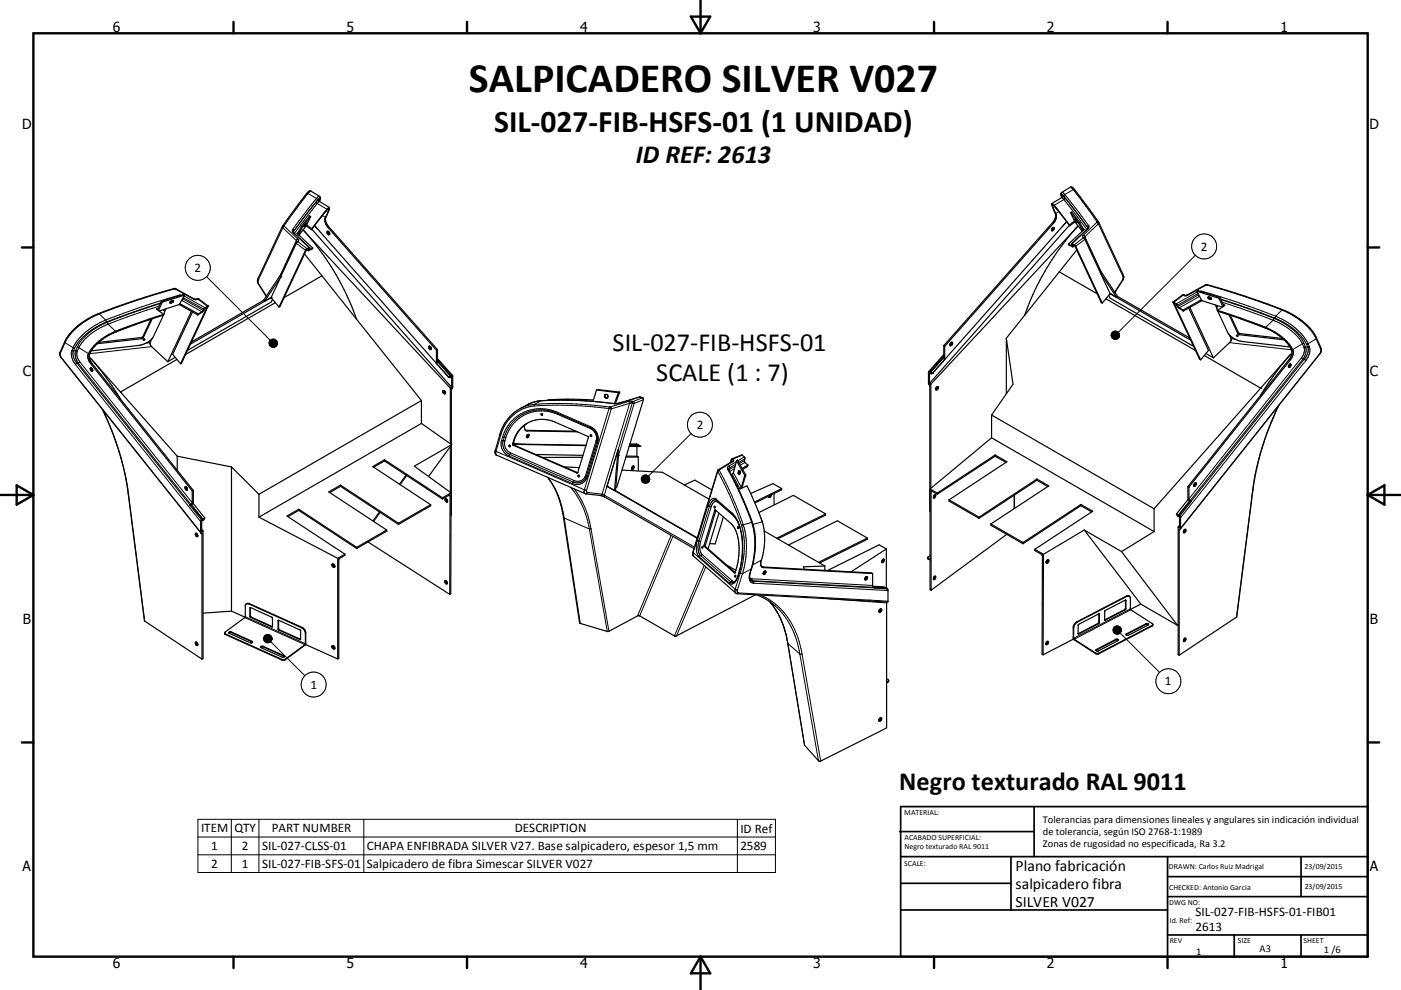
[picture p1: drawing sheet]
<svg xmlns="http://www.w3.org/2000/svg" width="420mm" height="297mm" viewBox="0 0 420 297" stroke-linecap="round" stroke-linejoin="round" font-family="sans-serif">
<g fill="none" stroke="#000" stroke-width=".36">
<path d="M318.3 59.2l-.1-.2a1 1 0 0 1 .1-1.3l3-1.6a24.8 24.8 0 0 1 4.7 5.9l3.4 4.7 7.5 16.1-.1 .9-2.5 4M318.4 59.1l-3 2M318.5 59l-.1 .1M88 69.4l.2 .6 4.6 4.3M89 72.4l-4.7 9.8-.1 .9M89.3 70.1l-.2-.1 .5 .5M89.4 70.1h-.1M89.6 70.5l4.2 3.9M90.4 67.9l-1 2.2M90.4 67.9l.2 .3M90.6 68.2l-1 2.3M91.1 68h.1"/>
<path d="M91.2 67.9v.1M91.3 76.2l5.2 6.6M91.7 67.2l-.5 .8M91.7 67.1l-.6 .9M91.7 67.1h.1M91.7 67.1v.1M91.7 67v.1M91.7 67h.1M91.8 67l-.1 .1M91.8 67.8l-2.2 2.7M91.8 67.8l1.6 1.1M91.9 67.5l-.1 .3"/>
<path d="M91.9 67.5l1.6 1.1M92 74.8l.4 .4M92.4 75.2l.1-.6-.6 .3-7.9 17-.3 .2M92.7 74.9h.1M92.8 74.3l-1.2 .7-7.9 17.1M92.8 74.3h.1M92.8 74.3l-.1 .6M93.1 65l-.3-.3-2.4 3.2M93.1 65l-1.2 2.5M93.1 65l-2.5 3.2M93.5 68.6l-.1 .3M93.5 68.8l41.9 47.4"/>
<path d="M93.8 74.4l-1.1 .5M93.8 74.4l-.1 .3-1.3 .5M94.3 67.6l-.8 1M94.3 67.6l40.2 45.6M95.6 60.2l.2 .2M95.8 60.4v-.2a1 1 0 0 0-.1-1.3l-2.5-1.5-.4-.1a26.4 26.4 0 0 0-4.7 5.9l-3.4 4.7-7.5 16 .2 1.2 2.4 3.8M95.8 60.4l2.9 1.8M97.3 63.7l-3 3.9M97.4 63.7l-4 5.2M97.8 63.2l-.4 .5M97.8 63.2h.1M98 62.9l-.7 .8"/>
<path d="M98 62.8v.1M98 62.9l.5-.3-.5 1.8a2.83 2.83 0 0 0 .3 3.8l32.5 36.9M98 62.9l-.2 .3M98 62.8h.1M98.3 69.4a.5 .5 0 0 0-.2 .7 .5 .5 0 0 0 .7 .2M98.3 69.4l.5 .4v.5M98.3 69.4l.1 .4 .5 .4M98.7 62.2l-.3 1.5a3 3 0 0 0-.5 3.4l33.2 37.8M98.7 62.2l-.7 .6M315.5 68.4l.3-.2a.51 .51 0 0 1 .1 .7 .51 .51 0 0 1-.7 .2zM315.8 68.2l-.2 .6-.4 .3M315.9 62.9a2.85 2.85 0 0 1-.3 3.9l-32.6 36.9"/>
<path d="M315.9 62.9l-.6-1.7a.52 .52 0 0 1 .8 .4l4.5 5.9M316 62.9l-.2-.4a.77 .77 0 0 1-.1-1.1l5 6.3M316 62.9l.1 .3a2.83 2.83 0 0 1-.3 3.8l-32.6 36.9M319.8 66.5l-40.2 45.5M320.3 73.2l1.3 .8M320.6 67.5l.1 .2M320.6 67.6l-41.9 47.4M321 63.8l.3-.2 2.4 3.2M321 63.8l1.2 2.5M321 63.8l2.4 3.2M321.2 73.2l.2 .5-1.1-.5M321.3 73.1l-.1 .1"/>
<path d="M321.3 73.1l.8 .3M321.6 74h.1M321.7 74h-.1M321.7 74h.1M321.7 74l-.1-.6 .6 .3 8 17.1 .3 .1M322.1 73.4v.1M322.1 73.7l-.4 .3M322.1 73.5l.2 .1M322.2 66.3l.1 .3M322.2 66.3l-1.6 1.2M322.3 73.6h.1M322.3 66.6l2.2 2.8"/>
<path d="M322.3 66.6l-1.6 1.1M322.3 73.6l8.2 17.3M322.4 65.9h.1M322.4 65.9l.5 .8M322.6 68.5a80.7 80.7 0 0 0-12.1 18l-3.3 8.1M322.8 75l-21.1 26.5M322.9 66.7h.1M322.9 66.8h.1M322.9 66.7v.1M323.2 67.8l-44.1 47.5M323.4 67l1.1 2.3M323.7 66.8l1 2.1"/>
<path d="M323.7 66.8l-.3 .2M324.5 69.3l-4.2 3.9M324.7 68.9h.1M324.7 68.9l.4-.1-.6 .5M325.1 71.3l4.7 9.8 .1 .8M326.1 68.3h.1M326.1 68.4l-4.8 4.7M326.1 68.3v.1M45.3 95.8l-2.8 5.4-12.9 1.5M45.6 95.7l-2.9 5.9-13.6 1.5M47.5 93.1l1.5 1.2M48.4 90.4l-1.1 2.3h-.4l.6 .4"/>
<path d="M48.4 90.4l.3 .2M48.7 90.6l-1.2 2.5M49 94.3l-.1 .3-10.6 3.6a22.1 22.1 0 0 0-10.5 6.5 3 3 0 0 0-.2 4.3l30.4 38.2M49 94.3l-11.2 3.9a21.1 21.1 0 0 0-10.7 7 2.92 2.92 0 0 0 .1 3.9l30.4 38.2M49 92.9l.3 .6-.1 .7-3.2 6.8a6 6 0 0 1-4.5 2.6l-14.1 1.7M49.1 92.9l.2 .3M49.7 92.7l-.4 .9M50.9 90.8l.1 .1M51 90.6l-.1 .2M51.8 90.2l-.8 .4M51.8 90.2l.2 .3M51.9 90.5l-.4 .4h-.5"/>
<path d="M52 90.5h-.1M53.7 91.4l-6 1.9M53.7 91.4l5.6 3.1M53.9 91.1l5.6 3.1M55.3 88.6l-.4-.2-6.5 2M55.3 88.6l-1.6 2.8M55.3 88.6l-6.6 2M57.4 93.4l-7.1 15.1M57.7 93.6l-5.9 12.7 2.3 2.8M59.3 94.5l1.3-.9 .8-1 .7-.5-8 17M59.5 94.2l1.2-.9 .6-.9 1.1-.6-8 17.2-.3 .1M59.5 94.2l-.2 .3"/>
<path d="M62.4 91.8l-2.9-2.2-1.2 .1-5.7-3.1a172.2 172.2 0 0 0-25.5 8.7l-2.8 1.7a15.5 15.5 0 0 0-4.9 5.5l-1.5 3.4 .1 .8 .3 .6 41.9 52.6M79 90.1l-21.6 12.5M81.3 89.3h.1M81.3 89.3l2.4 2.8M81.3 89.3l-24.2 13.9M81.7 89.8l-.4 .8-25 14.5M82.6 90.8l-26.9 15.5M84.2 83.1l-2.9 6.2M84.2 83.1l-4.9 7.3-.3-.3M84.4 82l-5.4 8.1M96.5 82.8l-11.3 6.5M96.5 82.8l29.8 37.4"/>
<path d="M106.9 95.8a77.8 77.8 0 0 0-16-26.8l44.1 47.4M317.6 81.6l11.3 6.5M329.6 80.8l5.5 8.1M329.9 81.9l2.9 6.2M329.9 81.9l4.9 7.3M331.6 89.6l26.8 15.6M332.4 88.6l.4 .8 25 14.5M332.8 88.1l2 1.1M332.8 88.1h.1M332.8 88.1l-2.3 2.8M332.8 88.1l24.2 14M335.1 88.9l-.3 .3"/>
<path d="M335.1 88.9l21.6 12.5M351.7 90.7l7.9 17.1 .3 .2M351.7 90.7h.1M351.7 90.6l2.8-2.1 1.3 .1 5.7-3.2a194.2 194.2 0 0 1 24.7 8.2 18 18 0 0 1 8.5 7.7l1.4 3.2 .1 .6-.3 .8-42 52.8M351.7 90.6h.1M351.7 90.6v.1M351.7 90.6l1.2 .7 .4 .9 1.3 .8M353.5 92.4l-.8-1-.7-.5 7.9 17.1M353.5 92.4h.1M353.5 92.4l1.3 .9M354.6 93l.2 .3M356.4 92.4l5.9 12.7-2.4 2.9"/>
<path d="M356.7 92.2l7.1 15.1M358.8 87.4l.4-.2 6.5 2M358.8 87.4l1.4 2.5M358.8 87.4l6.6 2.1M360.2 89.9l.1 .3M360.2 89.9l-5.6 3.1M360.3 90.2l6.1 1.9M360.3 90.2l-5.5 3.1M362.1 89.3l.7 .5 .4-.1v-.2M362.2 89.2l-.1 .1M362.3 89.1l-.1 .1M362.3 89.1l.9 .4"/>
<path d="M364.3 91.5l.5 .9M365 91.7l-.1 .3M365.1 93.1l13.8 4.9a16.9 16.9 0 0 1 8.4 6.5 2.81 2.81 0 0 1-.4 3.4l-30.5 38.2M365.1 93.1l.1 .3 11.8 4.1a18.5 18.5 0 0 1 9.9 6.9 2.83 2.83 0 0 1-.4 3.5l-30.4 38.1M365.1 91.7l-.3 .6 .1 .7 3.2 6.8a5.9 5.9 0 0 0 4.5 2.7l14.1 1.6M365.4 89.5l1.2 2.5M365.7 89.2l1.2 2.4 .3-.1-.6 .5M365.7 89.2l-.3 .3M366.6 92l-1.5 1.1M368.5 94.5l2.8 5.9 13.7 1.6M368.9 94.6l2.7 5.5 12.9 1.5M27.1 110.4a.55 .55 0 0 1 .6 .3 .55 .55 0 0 1-.1 .7l-.5-.4z"/>
<path d="M27.4 110.4l.4 .8M36.1 117.6l-9-10.2 5.4 6.8 3.7 5.6M36.1 117.6l17 19.3M43.1 101.8l.3 .1-.4 .1zM43.4 101.8h.1M45.5 101.7l-.5 1.2 .2 .8 5.1 4.8M52.5 107.2l-2.2 1.3M53.1 107.8l-17 9.8M128.8 103.9a.51 .51 0 0 0-.2 .7 .51 .51 0 0 0 .7 .1M128.8 103.9l.4 .4 .1 .4M128.8 103.9l.1 .6 .4 .2M130.8 105.1v3.9"/>
<path d="M130.8 109l3.7 4.2M131.1 107.5l4.6 5.2M131.1 104.9l.1 3.8M131.1 104.9l-.3 .2M131.2 108.7h.1M131.4 108.6l-.6 .4M131.4 108.6l-.1 .1M131.4 108.6l3.7 4.2M131.8 108.4l-.4 .2M131.8 108.4l3.7 4.2M132.8 117.2a.54 .54 0 0 1 .7 .3 .54 .54 0 0 1-.2 .7 .71 .71 0 0 1-.5-1zM133 117.2l.1 .4 .5 .4"/>
<path d="M134.5 113.2h.1M134.6 113.1l-.1 .1M134.6 113.1l.4 .2 .4-.3v3.2M134.6 113.1l.1 .1M135 116.4v16.7M135.1 112.8h.1M135.1 112.8l-.6 .4M135.4 112.6l.2 .1M135.4 112.6l-.3 .2M135.4 116.2l-.4 .2M135.5 112.6l-.1 .1M135.6 112.7h.1"/>
<path d="M135.7 112.7v3.5l-.4 .8v16.3M177.9 120l-8.2-.2-5.8 .3M178.8 117l6.6 .8M178.8 117l-1 3.4M178.8 117l.3-.1 6.7 .7M181.6 118.3a.58 .58 0 0 0-.2 .7 .58 .58 0 0 0 .7 .3M185.4 117.8l-1.2 3.3M185.8 117.6l-1.3 3.5M185.8 117.6l-.4 .2M278.5 111.5l-.1 3.4 .4 .9v37.6M278.5 111.5h.1M278.5 111.4v.1"/>
<path d="M278.5 111.4l.5 .2M278.6 111.4l.1 .1M278.7 115l.4 .3M278.7 111.5l.3 .1M279 111.7l.6 .3M279 111.6v.1M279.1 115.3v31.2M279.5 111.9l-.3 .2-.5-.2v3.1M279.5 111.9l.1 .1M279.5 111.9v.1M281.1 116l-.1 .4-.5 .4M281.1 116l-.4 .2-.2 .6"/>
<path d="M281.1 116a.51 .51 0 0 1 .1 .7 .51 .51 0 0 1-.7 .1M282.3 107.3h.1M282.3 107.3l-3.7 4.1M282.4 107.3l.3 .2M282.7 107.5l-3.7 4.1M282.7 107.5l.5 .3M282.7 107.5l-3.7 4.2M283 103.7v3.6l-.3 .2M283 103.7l.2 .2M283 106.4l-4.6 5.1M283.2 103.9v3.9M283.2 107.8l-3.6 4.2"/>
<path d="M285.1 102.8l.3-.1a.61 .61 0 0 1 .1 .7 .61 .61 0 0 1-.6 .3l-.1-.4zM285.3 102.7l-.1 .4-.4 .4M301.7 101.5v16.6M301.7 101.5l2 13.8-6.4 9.2M361 106.7l17 9.7M361.6 106.1l2.2 1.2M368.5 100.5l.6 1.3-.3 .9-5 4.6M370.7 100.6l.4 .2zM378 116.4l9-10.1a87.3 87.3 0 0 0-9.1 12.3M378 116.4l-32 36.2M386.6 109.4l.2-.2a.52 .52 0 0 1 .2 .7 .52 .52 0 0 1-.7 .2zM386.7 109.2l-.4 .9"/>
<path d="M30.7 122.8a84.6 84.6 0 0 1 7.7 25.3l4.9 38.2 17.3 11.4M53.1 136.9v4.2M53.1 136.9l16.3 3.2M115.3 138.3l17.4 11.4M115.3 138.3l-3.3 1.9M115.3 137.9l-3.6 2.1 17.4 11.4M115.3 137.9l17.4 11.5M115.3 137.9v.4M126.3 120.2v6.8M126.3 127l9.1 6.4M126.3 127l-48.7 28.2M126.3 120.2l-48.7 28.1"/>
<path d="M135 134v13.7M135.3 133.6l-.1 21M135.4 133.4l-6.9 9.6M135.4 133.4l-11.2 6.5 11 8M152.8 133.6l.2 .3M153.8 133.3l19.4 8.5M153.8 133.3l21.9 .4M153.9 132.8l.2 .1M153.9 132.8l.2 .2M154.1 132.9l.2 .2M154.1 133l.2 .1M154.3 133.1l21.4 .5"/>
<path d="M154.3 133.1h.1M157.3 127.5a8.6 8.6 0 0 0-3.5 6l19.1 8.4 .3-.1M157.3 127.5a1.2 1.2 0 0 0 .8 1.8l15 .2M157.4 127.4a9.4 9.4 0 0 0-3.6 5.9M157.6 129.1l15.1 .3M157.9 127.1a9.1 9.1 0 0 1 8.5-.5l10 4.5-3.2 10.7M158 127l-.7 .5M158.3 130.3l-.4 .8M158.3 130.3l-.4 .4v.5M158.3 130.3a.51 .51 0 0 1 .2 .7 .51 .51 0 0 1-.6 .2M160.6 136.4l14.2 .2M160.9 123a12.2 12.2 0 0 1 6.2 1l10.2 4.5a3.5 3.5 0 0 1 1.7 3.9l-3.6 11.3"/>
<path d="M162.4 124.1l.2 .4M174.6 137.2h-12M177.1 130.5l.3 .4M184.2 121.1l1.1-.1 6.6-1.9 .8 .3 .2 .4-8 26.3h-.3M184.2 121.1a115.7 115.7 0 0 0-21.3-.9 10.8 10.8 0 0 0-4.3 1l-2.6 1.4a12.6 12.6 0 0 0-6.1 7.7l-1.5 5.1 .3 1 26.6 11.7 4.7 .5 1.2 .4 26.9 15.6M185.3 135l.1 1.6-.9 10.6h-.3M185.3 135l-1.1 12.2M185.3 135l-3.3 10.9 2.2 1.3M187.7 136.8l3.2 .1M188.6 133.9h3M188.8 133.5h2.5M188.8 133.3h2.1"/>
<path d="M189.6 140l.4-.2a.57 .57 0 0 1 0 .7 .57 .57 0 0 1-.6 .2zM189.8 139.8l-.5 .9M190.8 133.3h.1M190.9 133.3l.4 .2M190.9 133.9v3M190.9 136.9l.5 .2M191.3 133.5l.6 .3h-3.2M191.4 137.1v4.2M191.4 137.1h-3.8M191.6 133.9h.1M191.7 133.8l-.1 .1M219 138.7l.5-1.1 2.9-1.1 .9 .8-.1 1.3 1 .9"/>
<path d="M219.5 138.5l-4.4 2.7-7.4 25 .2 .6 12.7 11.1 .5 .2 45 2.5 .1-3.4-.3-.6M219.5 138.4v.1M220.8 138.3l-.9 3.6-.4 .4M220.8 138.3l2.5 4.4M220.8 138.3l.3-.3 2.5 4.5M224.2 139.5l-1.7 1M224.2 139.5l-.1 .4-1.4 .9M297.3 131.3l-18.5 15.4M297.3 124.5v6.8M297.3 131.3l48.7 28.2M297.3 124.5l48.7 28.1M298.3 136.9l3.3 1.8"/>
<path d="M298.3 136.9l-17.3 11.4M298.3 136.5l-17.3 11.4M298.3 136.5l3.6 2-17.4 11.5M298.3 136.5v.4M383.5 121.6a83.1 83.1 0 0 0-7.8 25.3l-4.9 38.2-17.3 11.5M55.5 146.1a.55 .55 0 0 1 .6 .3 .55 .55 0 0 1-.2 .7l-.4-.5zM55.8 146l.1 .5 .3 .4M56.9 151.6l3.6 4.3M56.9 151.6l.4-.2zM57.3 151.4l3.5 4.4M57.5 151.3h.1M57.6 147.3v3.6l-.3 .5"/>
<path d="M58 151.1l-.7 .3M58 147.2v3.9M58 147.2l-.4 .1M58 151.1l3.4 4.3M58.2 152.5l2.6 3.3M58.9 160l.4 .8M60.2 156.3v3.6M60.2 159.9l.4 .2v37.6M60.5 158.7l.4 .6M60.5 155.9l-.3 .6M60.8 155.8l-.3 .1M60.8 155.8h.1"/>
<path d="M60.9 159.3v38.3l-.3 .1M61.4 155.4l-.6 .4M61.4 155.4h.1M61.4 155.4l-.9 .9v3.2l.4-.2M69.4 140.1l8.2 8.2M69.4 140.1v43.2M77.6 155.2l23.7 12.3M77.6 148.3v6.9M89.6 153.1l-3.3 1.9M89.6 153.1l17.3 11.4M89.6 152.8l-3.6 2 17.4 11.4M89.6 152.8l17.3 11.4"/>
<path d="M89.6 152.8v.3M102.1 145.9l17.4 11.4M102.1 145.9l-3.3 1.9M102.1 145.5l-3.5 2.1 17.3 11.4M102.1 145.5l17.4 11.5M102.1 145.5v.4M113.8 153.6l-2 2.7M115.9 159v.4l-9 5.1M115.9 159l-9 5.2M119.5 157v.3M121.8 142.5l-2 2.8M129.1 151.4v.3l-9.6 5.6"/>
<path d="M129.1 151.4l-9.6 5.6M132.7 149.4v.3M133.5 149.7a.55 .55 0 0 1 .6 .3 .55 .55 0 0 1-.2 .7l-.4-.5zM133.8 149.6l.4 .9M134.8 148.5l.1 .1M134.8 148.5l-2.1 1.2M134.9 148.6l-.1 29.7M135.2 147.9l-.1 30.2-.3 .2M135.2 147.9l-2.5 1.5M164.2 143.2l.8 1.2a26.1 26.1 0 0 1 3.9 10.8l4.9 31.6 .2 .2 8.3 2.5 9.3-4.8 10.6 6.1h.5l23.9-12.4M169.1 140.1l4.6 .2M173.5 142.6l.2 .4"/>
<path d="M184.2 147.2l24.8 14.3M184.5 147.2l24.5 14.1M186.5 141l12.1 .7 14 8.1M205.2 145.5l3.1-1.5 5.1 3M214.2 151.9l.1 .5zM214.3 151.9h.1M214.3 153l4.9 4.1a12.4 12.4 0 0 1 2.2 10.1l-.5 3-.6 1.7-9.2-8zM214.4 153h-.1M214.6 150l4.9 4.2a12.8 12.8 0 0 1 3.1 9.2 23.3 23.3 0 0 1-2 10.8l-.8 .6M214.7 153.1l-3.3 10.7 9 8M215.5 153.9l-3.2 10.8M216.9 155.1l-2.5 8.1-1.7-.1"/>
<path d="M218.4 140.8a100.4 100.4 0 0 1 7.7 18 27.3 27.3 0 0 1-1.3 13.9v.9l.3 .5M221.2 158.1v.4M221.2 158.5h.1M221.3 158l-.1 .1M221.3 158v.5M221.7 142.3h-.1M221.7 141.2a.66 .66 0 0 0-.3 .9l.2 .2M221.7 141.2h.1M221.7 142.3h.1M221.7 141.2l.1 .1M221.8 141.3l-.1 1M222.4 146.4l1.6-.6 3.6 8.2a17.9 17.9 0 0 1 1.5 10.4l-1 4.6 .2 1"/>
<path d="M223.3 142.7l-1.1 3.5-.4 .5 .6-.3M223.6 142.5l-1.2 3.9M223.6 142.5l-.3 .2M227.5 153.8l10.4-5.2 9.6 5.6M229.1 159.3l18.2 10.5M230.4 148.9v.1M230.9 148.6l-.5 .4M231.3 148.5a.53 .53 0 0 1-.3 .6 .53 .53 0 0 1-.6-.1M232.1 148.1v3.4M234.3 146.6l-2.6-1.5-6.6 3M234.3 146.6v.3l-8 4M234.3 146.6l-8.1 4"/>
<path d="M247.5 154.2v.3l-14.3 7.1M247.5 154.2l-14.6 7.3M278.8 146.7v30.2l.3 .2M278.8 146.7l2.2 1.2M280.1 148.5l.2-.1a.52 .52 0 0 1 .1 .6 .52 .52 0 0 1-.5 .3zM280.2 148.4l-.4 .8M281 148.3l-1.5-.9-.4 .1v29.6M281 147.9v.4M284.5 150v.3l9 5.2M284.5 150l9 5.2M293.5 155.2v.3M297.1 157.2v.4l9.6 5.5"/>
<path d="M297.1 157.2l9.6 5.6M304.1 148.5v4M310.9 144.1l3.2 1.9M310.9 144.1l-17.4 11.4M310.9 143.7l-17.4 11.5M310.9 143.7l3.5 2.1-17.3 11.4M310.9 143.7v.4M324.1 151.7l3.2 1.9M324.1 151.7l-17.4 11.4M324.1 151.3l-17.4 11.5M324.1 151.3l3.5 2.1-17.4 11.4M324.1 151.3v.4"/>
<path d="M325.1 159l16.9 22.2M325.1 159l-12.3 7.3M325.1 159l11.2 6.5M346 152.6v6.9M346 159.5l-9.7 6M352.7 154.2l.6 .4M352.7 154.2l.9 1v3.1l-.4-.2M353.2 158.1v38.3l.3 .2M353.3 154.6l.4 .2M353.6 157.5l-.4 .6M353.7 154.8l.2 .5v3.4M353.9 158.7l-.4 .3v37.6"/>
<path d="M355 159l.3-.2a.5 .5 0 0 1 .1 .7 .5 .5 0 0 1-.6 .2zM355.2 158.8l-.4 .8M356.1 146v3.9M356.1 149.9l.7 .3M356.1 146l.3 .1M356.1 149.9l-3.4 4.3M356.4 146.1v3.6l.4 .5M356.8 150.2l.3 .3M356.8 150.2l-3.5 4.4M357.1 150.5l-3.4 4.3M358.2 145l.2-.1a.52 .52 0 0 1 .1 .6 .52 .52 0 0 1-.6 .3zM358.3 144.9l-.4 .8"/>
<path d="M58.9 160h-.1a.51 .51 0 0 0-.1 .6 .51 .51 0 0 0 .6 .3M58.9 160l.4 .9M99.6 169.3a.54 .54 0 0 1 .7 .2 .54 .54 0 0 1-.2 .7 .68 .68 0 0 1-.5-.9zM99.8 169.2l.1 .5 .5 .3M101.3 167.5v30.2M103.4 166.2v.4l-1.6 1-.2 .3v29.6l-.3 .2M103.4 166.2l-2.1 1.3M106.9 164.2v.3M110.3 162.6l24.5 15.7M133.4 174.2a.55 .55 0 0 1 .6 .3 .55 .55 0 0 1-.2 .7l-.4-.4zM133.7 174.2l.4 .8M210.6 164l-.1 .4z"/>
<path d="M217.8 169.5l2.8 1.6M220.4 172.6v.5M220.5 172.6h-.1M220.5 172.6v.5M220.5 173.1h-.1M226.9 178.4a18.8 18.8 0 0 1 5.5 3.3M228.3 170l.2 .1M228.3 170l.6 .3 32.7 1.8M228.5 170.1l32.8 1.8 .3 .2M229.3 171.3l-.1 .6-.4 .2M229.4 171.3l-.5 .4-.1 .5M229.4 171.3a.51 .51 0 0 1 .1 .7 .51 .51 0 0 1-.7 .2"/>
<path d="M247.3 169.8v1.3M247.3 169.8l-6.4 .3 .3 .7M259.8 173l-.1 .4-.4 .4M259.8 173l-.5 .4v.4M259.8 173a.5 .5 0 0 1 .2 .7 .5 .5 0 0 1-.7 .1M260 161.4v.4l-14.3 7.1M260 161.4l-14.6 7.3M260 161.4l-8.9-5.2-14.7 7.3M261.6 172.1l.1 3.8M261.7 175.9l.2 .3 1.9 .1M261.7 175.9l3.3 .2 .6 .3M264.7 176.4h.9"/>
<path d="M264.7 167.8l.1-.1a.52 .52 0 0 1 .2 .7 .52 .52 0 0 1-.6 .2zM264.7 167.8l-.3 .8M265.6 176.4l.3 .2M265.6 176.4l-3.7-.2 .4 .2 3.6 .2M265.7 164.7l-10.6 6.9M265.7 164.7l-2.1-1.2-15.5 7.7M265.7 164.7v11.8M265.9 176.6h.1M278.2 167.4l.6 .4M278.8 166.7l-.6 .6v.4l.6 .3M280.2 172.9l-.4 .7M280.2 172.9h.1a.52 .52 0 0 1 .2 .6 .52 .52 0 0 1-.6 .3l-.1-.2"/>
<path d="M280.2 172.9l-.4 .8M301.8 160.3l-22.7 16.8M306.7 162.8v.3M310.2 164.8v.4l2 1.1 .3 .5-.1 29.5 .3 .2M310.2 164.8l2.6 1.5M312.8 166.3l-.1 30.2M314.2 168l-.1 .4-.5 .4M314.2 168l-.4 .2-.2 .6M314.2 168a.51 .51 0 0 1 .1 .7 .51 .51 0 0 1-.7 .1M336.3 165.5l16.7 22.1M338.6 178.9l-.5-.2-.4 .1-14.9 7.8a2.04 2.04 0 0 0-1 1.7l-.1 3.1 .3 .5 6.5 4.2 .6 .1 16.3-8.4 .2-.4M58.6 192.7a.57 .57 0 0 1 .6 .3 .57 .57 0 0 1-.2 .7l-.4-.5z"/>
<path d="M58.9 192.7l.4 .8M67.3 189.9l.3 .5 17.2 7.7 .7-.2 6.1-4.5M68.6 189.9l.7-.1 6.4 2.9M68.7 189.7l.6-.1 6.4 2.9a.41 .41 0 0 1-.2 .4 .41 .41 0 0 1-.5-.1l-6.3-2.8zM69.4 183.3l4.1 1.9M69.4 183.3l-8.5 .7M73.7 181.3l.5-.2 .5 .1 15.9 7.2 .6 .6 .3 .7-.1 3.7-5.9 4.4-.7 .1-17.2-7.7-.2-.3 .1-.3 6-4.4v-3.6zM73.8 181.2l.8-.2 16.2 7.3 .5 .6 .4 .7-.1 3.8M75 182.3l.1 2.9 6.4 2.9 .2-.2M75.1 182.3l.1 2.8 6.5 2.9M75.1 182.3l6.4 2.9 .2 2.7M75.1 182.3h-.1"/>
<path d="M78.2 194.1v.1M78.2 194.2l6.3 2.9 .5 .1 .3-.2M78.2 194.2l.7-.1 6.4 2.9M78.2 194l.7-.1 6.2 2.8 .2 .3M78.2 194v.1M83.5 186.1l6.5 2.9 .1 2.8M83.5 186.1l.2 2.8 6.4 2.9M83.5 186.1l-.1 .1 .1 2.8 6.6 2.8M91.6 193.4l9.7 4.3M99.6 193.8a.59 .59 0 0 1 .7 .2 .59 .59 0 0 1-.1 .7 .67 .67 0 0 1-.6-.9zM99.8 193.7l.1 .4 .5 .4M230.7 180.5a24.4 24.4 0 0 1 5.5 12.5l5 30.6"/>
<path d="M264.1 182.7a.51 .51 0 0 1 .1 .7 .51 .51 0 0 1-.7 .1M264.1 182.7l-.4 .2-.2 .6M264.1 182.7l-.1 .4-.5 .4M265.9 180.7l-.1 37.7-19.9 10-.5-.1-4.2-4.7M266 180.6l-.1 .1M313.8 192.5a.38 .38 0 0 1 .6 .1 .38 .38 0 0 1-.2 .6l-.4 .2-.3-.1zM314.1 192.4l-.2 .6-.4 .2M321.8 191.7l-9.1 4.8M322.6 186.9l15.2-8a.66 .66 0 0 1 .8 0 .66 .66 0 0 1 .3 .6v3.4l6.5 4.2 .2 .4-16.2 8.4-.8 .1-6.6-4.3-.1-3.6zM323.4 187.3l6.2-3.1-.1 2.8-6.2 3.2zM328.6 194.9l5.9-3.1 .8 .2v.2l-6 3.1a.43 .43 0 0 1-.4 0 .43 .43 0 0 1-.3-.4zM329.4 184.2l-.1 2.7-6.1 3.2"/>
<path d="M331.2 186v.1M331.2 186h.1M335.3 192.1l-.8-.1-5.9 3.1M337.4 180l-.1 2.8-6.1 3.2M337.4 180l.1 2.7-.2 .3-6.1 3.1M337.4 180l-6.1 3.2-.1 2.8M337.7 190.2l5.9-3.1a.38 .38 0 0 1 .5-.1 .38 .38 0 0 1 .1 .5l-5.8 3.1a.41 .41 0 0 1-.5 .1 .41 .41 0 0 1-.2-.5zM342 181.2l11 6.4M342 181.2l-3.1 1.6M344.3 187.4l-.7-.1-6 3.2M353.2 187.5l-.2 .1M355.2 191.5l-.4 .9"/>
<path d="M355.2 191.5l.1-.1a.52 .52 0 0 1 .1 .7 .52 .52 0 0 1-.6 .3M355.2 191.5l-.4 .8M263.8 215.5l.3-.2a.51 .51 0 0 1 .1 .8 .51 .51 0 0 1-.7 .1zM264.1 215.3l-.1 .5-.5 .4M265.8 203.7l.6 .4-.1 .4-.5 .4M266.4 204.2l-.6 .6M241.2 223.6h.1"/>
<circle cx="181.8" cy="118.9" r=".55"/>
<circle cx="152.8" cy="133.8" r=".23"/>
<circle cx="162.4" cy="124.3" r=".24"/>
<circle cx="177.2" cy="130.7" r=".23"/>
<circle cx="173.5" cy="142.8" r=".24"/>
</g>
<g fill="none" stroke="#000" stroke-width=".3">
<path d="M92.4 58l-7.2 9.7M92.4 58l-.5 .1M92.4 58l2.5 1.5M93.2 57.4l-.8 .6M94.9 59.5l-7.2 9.3M94.9 59.5l.2 .6M95.7 58.9l-.8 .6M318.3 59.2v.1M318.3 59.2l.6 .7M318.3 57.7l.9 .7M318.4 58.7v.4M318.5 58.7h.1"/>
<path d="M318.5 58.7h-.1M318.6 58.7l.6 .6-.3 .6M318.9 59.9l6.9 8.9M318.9 59.9l-2.9 1.7M319 59l-.8-.7 .1 .9M319 59l7.1 9.2M319.2 58.4l7.2 9.2M319.2 58.4l-.3 .3 .1 .3M319.4 59.4l6.7 8.8M320.9 56.2l.8 .7M321.7 56.9l7.2 9.6M321.7 56.9l.5 .1"/>
<path d="M321.7 56.9l-2.5 1.5M84.7 67.9l.1 .4M84.8 68.3l4.1 3.9M84.8 68.3l-7.4 15.9M85.2 67.7v.1M85.2 67.7l-.5 .1M85.2 67.8h.1M85.2 67.8l4.1 3.9M85.2 67.8l-.4 .5M87.7 68.8l.3 .6M87.7 68.8l-.1 .5 .4 .6M88 69.9l4.7 4.4"/>
<path d="M88 69.9l.2 .1M88 69.4h.1M88 69.4l-.1 .1M88.8 72.6l.1 .4M88.9 73l-4.7 10.1M88.9 73l2.7 2.1M88.9 72.2l.1 .2M88.9 72.2l-4.9 10.5M89.1 72.4l.2 .1M89.1 72.4l-.1 .1M89.3 72.5l-.4 .5M89.3 72.5l2.8 2.1"/>
<path d="M89.3 71.7a.42 .42 0 0 1 .2 .4 .42 .42 0 0 1-.2 .4M89.3 71.7l-.4 .5M89.9 68.9l-.8 1.1M90.4 66.1l-2.4 3.3M92.2 74.8l.2 .1M92.7 74.7l.1 .1M94.9 60.5l.1 .5 3 1.8M94.9 60.5l-4.2 5.3M95.1 60.1l.8-.6-.1 .9-7.5 9.6M95.1 60.1l-7.2 9.4M95.7 60.3l-.2-.5-.6 .7M96.6 64.7l1 .5"/>
<path d="M97.7 65.2l-.2 .3M98.5 67.9l-.2 .3M315.6 66.8l.2 .2M316.4 64l.2 .3M317.5 63.5l-1 .5M321.4 73.5l-.2 .2M321.9 73.6l-.2 .2M324.2 67.7l.9 1.1M324.8 70.6a.43 .43 0 0 0 0 .7M324.8 70.6l.4 .4M324.8 71.3l.4 .5M324.8 71.3l-2.7 2.1"/>
<path d="M325.1 71.3h-.3M325.2 71.8l4.7 10.1M325.2 71.8l-2.7 2.1M325.2 71l-.1 .3M325.2 71l4.9 10.5M325.3 71.5l-.1 .3M326.1 68.7l-4.7 4.4M326.1 68.2v.1M326.1 68.7l-.2 .1M326.4 67.6v.6l-.3 .5M326.4 67.6l-.3 .6M328.9 66.7l-4.1 3.9"/>
<path d="M328.9 66.7l.4 .5M328.9 66.5v.2M328.9 66.5l.4 .1M329.3 67.2l-4.1 3.8M329.3 67.2l7.4 15.8M329.4 66.7l-.1 .5M358.4 76.6l-23.1 23.1M29.7 94v.1M29.7 94.1l.1 .1M29.8 94.2a22.6 22.6 0 0 0-8.6 5.9l-1.7 2.7M29.8 94.2l1.9 1.8M31.7 96l.2 .6"/>
<path d="M31.7 96a19.2 19.2 0 0 0-9.7 8l-.1 .3M31.9 96.6a18.4 18.4 0 0 0-9.5 7.9M32.2 96.7l.2 .6M32.2 96.7a17.9 17.9 0 0 0-9 7.4M32.4 97.3a16.8 16.8 0 0 0-8.8 7M32.4 97.3l2.2 2.1M47.3 92.6l-.4 .1M47.7 91.9l-15.3 5.4M48.1 91.1l-8 2.6-7.9 3M48.1 90.9l-16.2 5.7M52.1 86.6l.1 .1M52.2 86.7h.3"/>
<path d="M52.2 86.7l-12.6 3.9-9.8 3.6M52.5 86.7l5.5 3.1M52.8 86.6l-.3 .1M53.4 88.6l-12.2 3.9-9.5 3.5M53.4 88.6l.1 .2M54.4 88.6h-1M54.5 90.1h.1M54.6 90.1l5.9 3.4M54.7 89.6l.1 .1M54.8 89.7l-.2 .4M54.8 89.7l6.1 3.4M54.9 89.3h.1"/>
<path d="M55 89.3l6.1 3.4M55 89.3l-.2 .4M55.2 88.8h.1M55.3 88.8l6.2 3.5M55.3 88.8l-.3 .5M58 89.8l.7 .1 .7-.1M58.2 89.7l-.2 .1M59.1 89.7l.3 .1M59.4 89.8l2.8 2.1M59.6 89.7l-.2 .1M59.6 89.7h.1M61.9 83l19.1 19.1"/>
<path d="M77.3 83.7l.1 .5M77.4 84.2l.1 .9M77.5 85.2v.1M77.5 85.1l2.4 3.7M77.5 85.1v.1M81.3 89.3h.1M332.8 88.1h.1M336.6 84l-2.4 3.6M336.6 84v.1M336.6 84.1h.1M336.7 83l-.1 1M336.8 82.5l-.1 .5"/>
<path d="M354.5 88.5l.2 .1M354.7 88.6l-2.8 2.1M354.7 88.6l.7 .2 .7-.2M355 88.5l-.3 .1M355.9 88.5l.2 .1M358.8 87.6l-6.2 3.6M358.8 87.6l.3 .5M358.9 87.6h-.1M359.1 88.1l-6.1 3.5M359.1 88.1l.2 .4M359.2 88.1h-.1M359.3 88.5l.2 .5"/>
<path d="M359.3 88.5l-6.1 3.4M359.4 88.4l-.1 .1M359.5 89l-5.9 3.3M359.6 88.9l-.1 .1M359.7 87.4l1 .1M360.7 87.5l12.2 3.8 9.5 3.5M360.7 87.5l-.1 .2M361.3 85.5l.3 .1M361.6 85.6l-5.5 3M361.9 85.5l9.8 3 12.6 4.5M361.9 85.5l-.3 .1M361.9 85.4h.1"/>
<path d="M361.9 85.4v.1M366 89.7l16.2 5.7M366.1 89.9l15.8 5.6M366.4 90.7l15.3 5.4M366.8 91.4l.4 .1M371.3 99.9l-.1 .3M381.7 96.1a17.2 17.2 0 0 1 8.8 7M381.7 96.1l-2.2 2.1M381.9 95.5l-.2 .6M381.9 95.5a18.2 18.2 0 0 1 9 7.4M382.2 95.4a18.5 18.5 0 0 1 9.5 7.9M382.4 94.8l-.2 .6"/>
<path d="M382.4 94.8a19.5 19.5 0 0 1 9.5 7.8l.6 1.4M384.3 93a19 19 0 0 1 10.3 8.7M384.3 93l-1.9 1.8M384.4 92.9h.1M384.4 92.9l-.1 .1M18 105.7l.1 .3M18.1 106v.6l.3 .6M18.3 107.3h.1M18.4 107.2l-.1 .1M18.4 107.2l36.7 46.1M19.4 102.5l.1 .3M19.5 102.8l-1.4 3.2"/>
<path d="M19.5 102.8l2.4 1.5M21.6 105.1l.4 .2M21.6 105.1a4.7 4.7 0 0 0 1 4.3M21.9 104.3l.5 .2M21.9 104.3l-.3 .8M22 105.3l-.1 1.5 1.2 2.2M22.4 104.5l-.4 .8M22.6 109.4l37.6 47.1M22.7 105.2l.5 .2M22.7 105.2a4.2 4.2 0 0 0 .7 3.7M22.7 105.2l-.7 .1M23.1 109l33.9 42.6"/>
<path d="M23.1 109l-.5 .4M23.2 105.4a3.3 3.3 0 0 0 .7 3.1M23.2 104.1l.4 .2M23.2 104.1l-.5 1.1M23.4 108.9l37.4 46.9M23.4 108.9l-.3 .1M23.6 104.3l-.4 1.1M23.6 104.3l2.9 1.8M23.9 108.5l33.7 42.4M23.9 108.5l-.5 .4M26.8 106.3h-.4M27.1 107.4l-.3 .1"/>
<path d="M27.6 109l-.4 .1M42.4 101.3l.2 .3M42.8 101l.1 .4M45 102.8l-1.2 .1M45.4 104l-18.5 2.1M131.1 107.8l.6 .7M131.1 108.3l4 4.5M135.4 112.6v.1M165.1 119.9l-.3 .2M191.9 119.1l-6.2 1.9M192.6 119.3l-2.7 1.2M192.9 119.9l-2.8 1.1"/>
<path d="M278.7 111.5h.1M283 106.6l-.6 .7M283 107.1l-4 4.5M368.6 102.8l18.6 2.1M369.1 101.6l1.2 .2M371.7 100.1l-.2 .3M386.5 107.9h.4M387 106.3h.3M387.2 105.1l.4 .1M390.2 107.3l-33.8 42.4M390.2 107.3l.4 .4M390.5 103.1l.4 1.1"/>
<path d="M390.5 103.1l-3 1.8M390.6 107.7l-37.3 46.9M390.6 107.7l.4 .1M390.9 102.9l-.4 .2M390.9 102.9l.5 1.1M390.9 104.2l.1 1.5-.8 1.6M391 107.8l.5 .4M391 107.8l-33.9 42.6M391.4 104l-.5 .2M391.4 104l.1 1.8-.9 1.9M391.4 104l.7 .1M391.5 108.2l-37.6 47.1"/>
<path d="M391.7 103.3l.4 .8M392.1 104.1v1.8l-1.1 1.9M392.5 104l-.4 .1M392.5 104a4.7 4.7 0 0 1-1 4.2M394.6 101.7l1.4 3.1M394.6 101.7l-2.9 1.6M394.7 101.3l-.1 .4M395.7 106.1h.1M395.7 106.1l-41.8 52.4M396 104.8v.6l-.3 .7M396.1 104.5l-.1 .3M30.8 123a82.9 82.9 0 0 1 7.7 25.2"/>
<path d="M148.5 135.2l.2 .2M148.7 135.4l-.1 .7 .3 .4M148.7 135.4l26.5 11.5M149.9 130.3l.3 .2M149.9 130.3h.1M150.2 130.5l-1.5 4.9M150.4 132.1l.5 .1M150.4 132.1a3.9 3.9 0 0 0 2.2 4.7M150.7 131.1l.5 .1M150.7 131.1l-.3 1M150.9 132.2a3.5 3.5 0 0 0 1.9 4.1M150.9 132.2l.5 .1"/>
<path d="M151.2 131.2l-.3 1M151.2 131.2l.5 .1M151.4 132.3a3 3 0 0 0 1.7 3.6M151.7 131.3l-.3 1M152.6 136.8l19 8.3M152.8 136.3l-.2 .5M152.8 136.3l19.1 8.3M153.1 135.9l19 8.3M153.1 135.9l-.3 .4M153.8 133.1l-.1 .1M154 133.5l-.1 .1M154.1 132.1l-.1 .1"/>
<path d="M154.4 133.2l-.3 .1M157.7 129.1l.4 .2M160.2 121.8a114.4 114.4 0 0 1 22.4 .8M160.2 121.8a11.7 11.7 0 0 0-10 8.7M160.2 121.3l5.6-.2a124.2 124.2 0 0 1 16.9 1M160.2 121.3v.5M160.2 121.3l-2.2 .4-2 .9M160.9 123a11.4 11.4 0 0 0-9.7 8.2M162.1 120.2l4.1-.1a114.8 114.8 0 0 1 17.7 1M162.1 120.2a9.9 9.9 0 0 0-4 1.2M162.1 120.2l-1.9 1.1M162.2 120.2h-.1"/>
<path d="M167.1 124.3a11.2 11.2 0 0 0-15.4 7M167.1 124.3l9.9 4.3M167.2 123.7l-.1 .3M167.2 123.7l9.8 4.3M167.2 123.7a11.9 11.9 0 0 0-16.5 7.4M167.2 124l-.1 .3M177 128v.6M177 128a3.9 3.9 0 0 1 2.2 4.6M177 128.6a3 3 0 0 1 1.7 3.6M178.7 132.2l.5 .4M178.7 132.2l-3.1 10.4M179.2 132.6l-3.1 10.5"/>
<path d="M182.6 122.6l.7 .1M182.6 122.6l-7.4 24.3M182.7 122.1l-.1 .5M183 122.1h-.3M183 122.1l.3 .6M183.3 122.7l-7.4 24.4M183.9 121.1h.1M185.6 120.9l.1 .1M185.7 121l-1.8 .1M188.5 120.4l1.4 .1M188.5 120.4l.3 .6M188.5 120.4l-5.5 1.7"/>
<path d="M188.8 121l-5.5 1.7M188.8 133.5h2.5M188.8 121l-8.3 27.2M189.6 120.9l.5 .1M189.6 120.9l-8.4 27.6M189.6 120.9l-.8 .1M189.9 120.5l.2 .5M189.9 120.5l-.3 .4M190.1 121l-4.7 15.6M190.9 133.3h.1M207.2 130.1l-12.8 12.8M218.5 139.9l.2 .4"/>
<path d="M218.5 139.9l-.4 .4 .1 .6M219.2 137.9l.2 .2M219.4 138.1l-.2 .5M219.4 138.1l.1 .4h.3M219.5 137.6l.2 .1M219.7 137.7l-.3 .4M219.7 137.7l.3 .4-.2 .4M219.8 138.5l-4.1 2.4M220.4 139.8l-1.8 1.1M220.6 139.3l-1.9 1M220.8 138.5l-2.3 1.4M222.5 136.6l-2.8 1.1"/>
<path d="M223.2 137.1l-2 1.1M223.2 138.2l-1.5 .9M223.3 138.7l-1.4 .9M223.3 137.6l-1.8 1.1M383.2 121.8a83.9 83.9 0 0 0-7.7 25.2M38.4 148.1l.1 .1M38.5 148.2l4.9 38.1M55.1 153.4h.1M55.1 153.3l5.1 6.4M55.1 153.3v.1M60.4 160l.2 .2M60.5 155.9h.1"/>
<path d="M114 153.7l-2 2.7M122 142.7l-2 2.7M134.7 148.5l.2 .2M164.3 143.2l.4 .6a25.6 25.6 0 0 1 4.5 11.6M168.9 155.2l.3 .2M169.2 155.4l4.8 31.6M169.2 155.4l7.5 3.3M171.1 146.2a24.7 24.7 0 0 1 5.6 12.5M171.9 144.6l-.3 .5M172.1 146.6l1.7 2.6 1.1 2.1a28.1 28.1 0 0 1 2.3 7.3M172.1 144.2l-.2 .4M173 141.8l-.1 .1"/>
<path d="M175.2 146.9l.7 .2M175.2 146.9l-.1 .8 .2 .4M175.4 143.7a2.88 2.88 0 0 1-3.5 .9M175.6 142.6l.2 .2M175.6 142.6a2.47 2.47 0 0 1-3.5 1.6M175.8 142.9h.1M175.8 142.9l.1 .1M175.9 147.1v.5l.3 .1M175.9 143l.2 .1M176.1 143.1a3.2 3.2 0 0 1-4.5 2M176.2 147.7l4.3 .5M176.2 147.7l-.6 .5"/>
<path d="M176.7 158.7l5.4 30.7M177.2 158.6l-.5 .1M177.2 158.6l5.4 30.8M180.5 148.2l.7 .3M180.5 148.2l-.5 .4M181.2 148.5l27 15.6M181.2 148.5l.1 .6M212.2 151.7l.5 .2M212.2 151.7l-3.1 10.4M212.7 151.9l.5 .2M212.7 151.9l-3.2 10.4M213.2 152.1l-3.2 10.4"/>
<path d="M214.3 153.1l.3 .1M214.6 150h-.7l-.5 .5-.7 1.4M214.7 149.8l.1 .3M214.7 149.8a1.33 1.33 0 0 0-2 .8l-.5 1.1M214.7 149.8l4.7 4.1M215.1 141.2l.1 .2M215.1 150.4v.2M215.1 150.6l4.7 4.1M215.1 150.6a1.23 1.23 0 0 0-1.7 1l-.2 .5M215.2 141.4a103.4 103.4 0 0 1 7.1 16.3M215.2 141.4l-7.4 24.4M215.4 140.9h.3"/>
<path d="M215.6 141.1h.1M215.6 141v.1M215.7 141.1a103 103 0 0 1 7.1 16.3M215.7 141.1l-.5 .3M215.7 140.9l-.1 .1M218.2 140.9l.3 .1M218.2 140.9l3.8 7.5 3.3 8.3M218.6 140.9l.2 .5M218.6 140.9l-.1 .1M218.7 140.3l-.3 .5M218.7 140.3l-.1 .6M218.8 141.4l-.1 .1"/>
<path d="M219.4 153.9l.1 .3M219.4 153.9a12.7 12.7 0 0 1 3.2 8.7 28.1 28.1 0 0 1-1.1 9.4M219.5 142.3l2.3 4.4M219.8 154.7l1 1.1M219.9 154.5l-.1 .2M219.9 141.8l2.3 4.4M220.2 140.6l-1.4 .8M222.3 157.7l.7 2.8 .2 4a26.4 26.4 0 0 1-1.3 7.4M222.8 157.4l-.5 .3M222.8 157.4a25.2 25.2 0 0 1-.2 14.7M225.3 156.7l.3 .2M225.3 156.7a24.6 24.6 0 0 1-.1 14"/>
<path d="M225.3 156.7l-2.5 .7M228.5 156.5l-2.8 .8M279.4 147.4l-.3 .2M304 148.6v4M353.6 154.7h.1M353.7 158.8l-.2 .2M359 152.2h.1M359 152.2v.1M375.5 147l-4.8 38.2M375.6 147h-.1M375.7 146.9l-.1 .1M201.2 160.6l-10 24.2"/>
<path d="M201.7 160.9l-9.9 23.9M207.7 165.6l.1 .2M207.8 165.8l-.1 .6 .3 .5M207.8 165.8l12.6 11M209.1 162.1l.4 .2M209.1 162.1a5.4 5.4 0 0 0 .5 4.9M209.5 162.3l-.2 1.6v1.3l.8 1.5M209.5 162.3l.5 .2M209.6 167l9.1 8M210 162.5l-.2 2.5 .7 1.3M210.1 166.7l9 7.9M210.1 166.7l-.5 .3"/>
<path d="M210.5 166.3l-.4 .4M210.5 166.3l9.1 7.9M211.1 163.6h.4M211.1 169.7l-8.9 21.1M211.1 163.9l.4 .1M211.6 170.1l-8.8 20.7M219.1 174.6l.7 .2M219.1 174.6l-.4 .4M219.6 174.2l-.5 .4M219.6 174.2l.3 .3 .6-.2M220.2 171.9h.1M220.4 176.8l.7 .2"/>
<path d="M220.4 176.8l-.1 .5 .3 .6M221.1 177a.58 .58 0 0 0 .3 .9M221.2 172.9v.1M221.2 173a2.59 2.59 0 0 1-1.9 2.2l-.6-.2M221.4 177.9l-.3 .2M221.4 177.9l44.8 2.5M221.5 171.9v.1M221.5 172h.1M221.5 172l-.3 1M221.9 171.9l-1.5 4.9M221.9 171.9l.7 .2M222.6 172.1l-1.5 4.9"/>
<path d="M224.8 173.3l.6 .3M224.8 172a1.98 1.98 0 0 0 1.1 3M224.9 171.9l-.1 .1M225 174l.2 .1M225.1 174.1l.7 .3M225.2 174.1l.4 .1M225.2 170.7l-.4 1.3M225.2 170.7l-2.6 1.4M225.3 170.7h-.1M225.4 173.6l36.2 2M225.4 173.6l.2 .6M225.6 174.2l40 2.2"/>
<path d="M225.6 174.2l.2 .2M225.8 174.4l36.4 2M225.8 174.4l.1 .6M225.9 175l40.3 2.2M228 178.5a21.6 21.6 0 0 1 12.2 16.1l.3 1.6M228.3 168.1l-2.7 1.4M228.8 170.1l.1 .2M248.4 179.6l17.4 1.3M265.9 176.6h.1M278.4 167.6v.2M337.7 178.8l.1 .1M67.6 190.2v.2"/>
<path d="M69.3 189.6v.2M73.4 185.3l18 8.1v.2M73.5 185l18.2 8M74.8 181.1l-.1 .1M75.1 184.8l-.2 .1M75.1 182.3l-.2 .1M75.3 185.1l-.1 .1M75.5 192.4v.2M78.9 193.9v.2M81.2 192.5l10.2 10.2M81.6 188l-.1 .1M83.5 188.6l-.1 .1"/>
<path d="M83.5 186.1l-.1 .1M83.7 188.9l-.1 .1M84.5 197.8v.2M85.1 196.7v.2M85.5 197.8v.1M90 191.8l-.1 .1M90.6 188.2l-.2 .1M91.7 189.9l-.1 .1M230.7 180.5a24.5 24.5 0 0 1 5.5 12.6M232.4 181.7a24.3 24.3 0 0 1 7.4 14.5M236.2 193v.1M236.2 193.1l3.6 3.1"/>
<path d="M236.2 193.1l5 30.5M239.8 196.2h.7M239.8 196.2l5.6 32.1M240.5 196.2l5.5 32.1M260.8 180l-.3 .3M321.8 188.3l.1 .1M322.8 186.6h.2M323.3 190.1l.1 .1M328.5 195.9v.2M328.7 194.8v.2M329.2 187l.2 .1M329.4 195.9v.2"/>
<path d="M329.4 186.7h.2M329.5 184.2l.1 .1M331.2 186h.2M334.5 191.8v.2M335.8 189.9l11.9 11.8M337.2 182.9l.1 .1M337.4 180.1l.2 .1M337.4 182.5l.1 .1M337.8 190.2l-.1 .1M338.9 182.7l-17.2 8.7M339 182.9l-16.9 8.9v.2M343.6 187.1v.2"/>
<path d="M345.4 187.7v.1M266.3 204.4v.2M59.3 245.8h173.2v16h-173.2zM59.3 251.1h173.2M59.3 256.5h173.2M69.3 245.8v16M77.6 245.8v16M109.1 245.8v16M221.1 245.8v16"/>
<circle cx="361" cy="73.9" r="3.7"/>
<circle cx="59.3" cy="80.4" r="3.8"/>
<circle cx="209.8" cy="127.4" r="3.8"/>
<circle cx="94" cy="205.4" r="3.8"/>
<circle cx="350.3" cy="204.4" r="3.8"/>
</g>
<g fill="#000">
<circle cx="318.5" cy="59" r=".18"/>
<circle cx="89" cy="72.4" r=".18"/>
<circle cx="89.6" cy="70.5" r=".18"/>
<circle cx="91.1" cy="68" r=".18"/>
<circle cx="91.8" cy="67" r=".18"/>
<circle cx="322.3" cy="65.8" r=".18"/>
<circle cx="322.9" cy="66.8" r=".18"/>
<circle cx="325.1" cy="71.3" r=".18"/>
<circle cx="81.3" cy="89.3" r=".18"/>
<circle cx="84.2" cy="83.1" r=".18"/>
<circle cx="329.9" cy="81.9" r=".18"/>
<circle cx="332.8" cy="88.1" r=".18"/>
<circle cx="366.6" cy="92" r=".18"/>
<circle cx="36.1" cy="117.6" r=".18"/>
<circle cx="279.6" cy="112" r=".18"/>
<circle cx="378" cy="116.4" r=".18"/>
<circle cx="185.4" cy="136.6" r=".18"/>
<circle cx="191.3" cy="133.5" r=".18"/>
<circle cx="191.9" cy="133.8" r=".18"/>
<circle cx="182" cy="145.9" r=".18"/>
<circle cx="265.6" cy="176.4" r=".18"/>
</g>
<g fill="none" stroke="#000" stroke-width=".71">
<path d="M10 10h400v277h-400zM70 6.6v3.4M140 6.6v3.4M207.1 5h5.8l-2.9 5zM210 0v10M280 6.6v3.4M350 6.6v3.4M6.6 74.2h3.4M410 74.2h3.5M0 148.5h10M5 145.6l5 2.9-5 2.9zM410 148.5h10.1"/>
<path d="M410 148.5l5.1-2.9v5.8zM6.6 222.7h3.4M410 222.7h3.5M70 287v3.4M140 287v3.4M210 287v10M210 287l2.9 5h-5.8zM280 287v3.4M350 287v3.4"/>
</g>
<g fill="none" stroke="#000" stroke-width=".51">
<path d="M269.7 249.5h40.3M270 242h140v45h-140zM270 257h140M303.1 257v16M310 242v15M350 257v30M390.1 257v12M270 265h33.1M270 273h80M350 269h60M350 263h60M350 280.5h60"/>
<path d="M370 280.5v6.5M390.1 280.5v6.5"/>
</g>
<g fill="#000" stroke="#000" stroke-width=".3">
<path d="M83 102.4l.1 .6zM82.9 102.2l.2 .8zM82.7 102l.4 1zM82.5 101.9l.6 1.1zM82.2 101.8l.9 1.2zM82 101.7l.2 .1 .9 1.2zM81.7 101.7h.3l1.1 1.3zM81.4 101.8l.3-.1 1.4 1.3zM81.2 101.9l.2-.1 1.7 1.2zM81 102.1l.2-.2 1.9 1.1zM81 102.1l2.1 .9-2.3-.7zM80.8 102.3l2.3 .7-2.4-.4z"/>
<path d="M80.7 102.6l2.4 .4-2.4-.2zM80.7 102.8l2.4 .2-2.4 .1zM80.7 103.1l2.4-.1-2.4 .4zM80.7 103.4l2.4-.4-2.3 .6zM80.8 103.6l2.3-.6-2.1 .8zM81 103.8l2.1-.8-1.9 1zM81.2 104l1.9-1-1.7 1.1zM81.4 104.1l1.7-1.1-1.4 1.2zM81.7 104.2l1.4-1.2-1.1 1.2zM83.1 103l-.9 1.2h-.2zM83.1 103l-.9 1.2zM83.1 103l-.6 1.1z"/>
<path d="M83.1 103l-.4 .9zM83.1 103l-.2 .7zM83.1 103l-.1 .5zM83.1 103v.2zM335.5 100.1l.1 .5zM335.4 99.8l.2 .8zM335.2 99.6l.4 1zM335 99.5l.6 1.1zM334.7 99.4l.9 1.2zM334.4 99.3l1.2 1.3zM334.2 99.3h.2l1.2 1.3zM333.9 99.4l.3-.1 1.4 1.3z"/>
<path d="M333.7 99.5l.2-.1 1.7 1.2zM333.5 99.7l.2-.2 1.9 1.1zM333.5 99.7l2.1 .9-2.3-.7zM333.3 99.9l2.3 .7-2.4-.4zM333.2 100.2l2.4 .4-2.5-.2zM333.1 100.4l2.5 .2-2.5 .1zM333.1 100.7l2.5-.1-2.4 .4zM333.2 101l2.4-.4-2.3 .6zM333.3 101.2l2.3-.6-2.1 .8zM333.5 101.4l2.1-.8-1.9 1zM333.7 101.6l1.9-1-1.7 1.1zM333.9 101.7l1.7-1.1-1.4 1.2z"/>
<path d="M334.2 101.8l1.4-1.2-1.2 1.2zM335.6 100.6l-.9 1.2h-.3zM335.6 100.6l-.9 1.2zM335.6 100.6l-.6 1.1zM335.6 100.6l-.4 .9zM335.6 100.6l-.2 .7zM335.6 100.6l-.1 .5zM335.6 100.6v.2zM194.7 143.2l.1 .5zM194.5 143l.3 .7zM194.3 142.8l.5 .9zM194.1 142.6l.7 1.1z"/>
<path d="M193.8 142.5l1 1.2zM193.6 142.5h.2l1 1.2zM193.3 142.5h.3l1.2 1.2zM193.1 142.6l.2-.1 1.5 1.2zM192.8 142.7l.3-.1 1.7 1.1zM192.6 142.9l.2-.2 2 1zM192.6 142.9l2.2 .8-2.4-.6zM192.4 143.1l2.4 .6-2.5-.4zM192.3 143.3l2.5 .4-2.5-.1zM192.3 143.6l2.5 .1-2.5 .2zM192.3 143.9l2.5-.2-2.5 .4zM192.3 144.1l2.5-.4-2.4 .7z"/>
<path d="M192.4 144.4l2.4-.7-2.2 .9zM192.6 144.6l2.2-.9-2 1.1zM192.8 144.8l2-1.1-1.7 1.2zM193.1 144.9l1.7-1.2-1.5 1.3zM193.3 145l1.5-1.3-1.2 1.3zM194.8 143.7l-1.2 1.3zM194.8 143.7l-1 1.2zM194.8 143.7l-.7 1.1zM194.8 143.7l-.5 1zM194.8 143.7l-.3 .8zM194.8 143.7l-.1 .6zM194.8 143.7l-.1 .3z"/>
<path d="M81.4 191.1l.1 .5zM81.3 190.8l.2 .8zM81.1 190.7l.4 .9zM80.9 190.5l.6 1.1zM80.6 190.4l.9 1.2zM80.3 190.4h.3l.9 1.2zM80.1 190.4h.2l1.2 1.2zM79.8 190.4h.3l1.4 1.2zM79.6 190.6l.2-.2 1.7 1.2zM79.4 190.7l.2-.1 1.9 1zM79.4 190.7l2.1 .9-2.3-.6zM79.2 191l2.3 .6-2.4-.4z"/>
<path d="M79.1 191.2l2.4 .4-2.5-.1zM79 191.5l2.5 .1-2.5 .1zM79 191.7l2.5-.1-2.4 .4zM79.1 192l2.4-.4-2.3 .7zM79.2 192.3l2.3-.7-2.1 .9zM79.4 192.5l2.1-.9-1.9 1zM79.6 192.6l1.9-1-1.7 1.2zM79.8 192.8l1.7-1.2-1.4 1.2zM80.1 192.8l1.4-1.2-1.2 1.2zM81.5 191.6l-.9 1.2h-.3zM81.5 191.6l-.9 1.2zM81.5 191.6l-.6 1.1z"/>
<path d="M81.5 191.6l-.4 1zM81.5 191.6l-.2 .8zM81.5 191.6l-.1 .5zM81.5 191.6v.3zM336.1 188.5l.1 .5zM335.9 188.3l.3 .7zM335.7 188.1l.5 .9zM335.5 187.9l.7 1.1zM335.3 187.8l.9 1.2zM335 187.8h.3l.9 1.2zM334.7 187.8h.3l1.2 1.2zM334.5 187.9l.2-.1 1.5 1.2z"/>
<path d="M334.2 188l.3-.1 1.7 1.1zM334 188.2l.2-.2 2 1zM334 188.2l2.2 .8-2.3-.6zM333.9 188.4l2.3 .6-2.4-.4zM333.8 188.6l2.4 .4-2.5-.1zM333.7 188.9l2.5 .1-2.5 .2zM333.7 189.2l2.5-.2-2.4 .4zM333.8 189.4l2.4-.4-2.3 .7zM333.9 189.7l2.3-.7-2.2 .9zM334 189.9l2.2-.9-2 1.1zM334.2 190.1l2-1.1-1.7 1.2zM334.5 190.2l1.7-1.2-1.5 1.3z"/>
<path d="M334.7 190.3l1.5-1.3-1.2 1.3zM336.2 189l-.9 1.2-.3 .1zM336.2 189l-.9 1.2zM336.2 189l-.7 1.1zM336.2 189l-.5 1zM336.2 189l-.3 .8zM336.2 189l-.1 .5zM336.2 189l-.1 .3z"/>
</g>
<text font-size="12.6" x="140.5" y="27.7">SALPICADERO SILVER V027</text>
<text font-size="9.4" x="148.2" y="39.5">SIL-027-FIB-HSFS-01 (1 UNIDAD)</text>
<g font-size="7.9">
<text x="190.6" y="48.9">ID REF: 2613</text>
<text x="183.6" y="105.4">SIL-027-FIB-HSFS-01</text>
<text x="196.8" y="114.4">SCALE (1 : 7)</text>
<text x="269.6" y="237">Negro texturado RAL 9011</text>
</g>
<g font-size="4.7">
<text x="304.5" y="261.2">Plano fabricación</text>
<text x="304.5" y="266.6">salpicadero fibra</text>
<text x="304.5" y="272">SILVER V027</text>
</g>
<g font-size="4.2">
<text x="33.9" y="9.6">6</text>
<text x="103.9" y="9.6">5</text>
<text x="173.9" y="9.6">4</text>
<text x="243.8" y="9.6">3</text>
<text x="313.9" y="9.6">2</text>
<text x="383.9" y="9.6">1</text>
<text x="6.7" y="38.7">D</text>
<text x="410.5" y="38.7">D</text>
<text x="6.9" y="112.9">C</text>
<text x="410.7" y="112.9">C</text>
<text x="6.9" y="187.1">B</text>
<text x="410.7" y="187.1">B</text>
<text x="6.8" y="261.4">A</text>
<text x="410.7" y="261.4">A</text>
<text x="33.9" y="290.4">6</text>
<text x="103.9" y="290.4">5</text>
<text x="173.9" y="290.4">4</text>
<text x="243.8" y="290.4">3</text>
<text x="313.9" y="290.4">2</text>
<text x="383.9" y="290.4">1</text>
</g>
<g font-size="3.9">
<text x="360" y="75.2">2</text>
<text x="58.3" y="81.6">2</text>
<text x="208.9" y="128.7">2</text>
<text x="93" y="206.6">1</text>
<text x="349.2" y="205.7">1</text>
<text x="60.3" y="249.7">ITEM</text>
<text x="70.3" y="249.7">QTY</text>
<text x="81.4" y="249.7">PART NUMBER</text>
<text x="154.3" y="249.7">DESCRIPTION</text>
<text x="222" y="249.8">ID Ref</text>
<text x="63.3" y="255">1</text>
<text x="72.5" y="255">2</text>
<text x="78.6" y="255">SIL-027-CLSS-01</text>
<text x="110" y="255.1">CHAPA ENFIBRADA SILVER V27. Base salpicadero, espesor 1,5 mm</text>
<text x="222" y="255">2589</text>
<text x="63.3" y="260.3">2</text>
<text x="72.5" y="260.3">1</text>
<text x="78.6" y="260.3">SIL-027-FIB-SFS-01</text>
<text x="110" y="260.4">Salpicadero de fibra Simescar SILVER V027</text>
<text x="358.4" y="274.9">SIL-027-FIB-HSFS-01-FIB01</text>
<text x="358.4" y="279.4">2613</text>
</g>
<g font-size="3.1">
<text x="312.7" y="246.8">Tolerancias para dimensiones lineales y angulares sin indicación individual</text>
<text x="312.7" y="250.4">de tolerancia, según ISO 2768-1:1989</text>
<text x="312.7" y="254">Zonas de rugosidad no especificada, Ra 3.2</text>
<text x="358.6" y="286.5">1</text>
<text x="377.6" y="285.6">A3</text>
<text x="396.9" y="285.9">1 /6</text>
</g>
<g font-size="2.4">
<text x="271.1" y="244.4">MATERIAL:</text>
<text x="271.2" y="252">ACABADO SUPERFICIAL:</text>
<text x="271.2" y="254.7">Negro texturado RAL 9011</text>
<text x="271.1" y="259.7">SCALE:</text>
<text x="350.4" y="260.8">DRAWN: Carlos Ruiz Madrigal</text>
<text x="391.1" y="260.6">23/09/2015</text>
<text x="350.5" y="267">CHECKED: Antonio Garcia</text>
<text x="391.2" y="266.7">23/09/2015</text>
<text x="350.5" y="271.4">DWG NO:</text>
<text x="350.7" y="276.9">Id. Ref:</text>
<text x="350.7" y="282.8">REV</text>
<text x="371.1" y="282.9">SIZE</text>
<text x="390.8" y="283">SHEET</text>
</g>
</svg>
